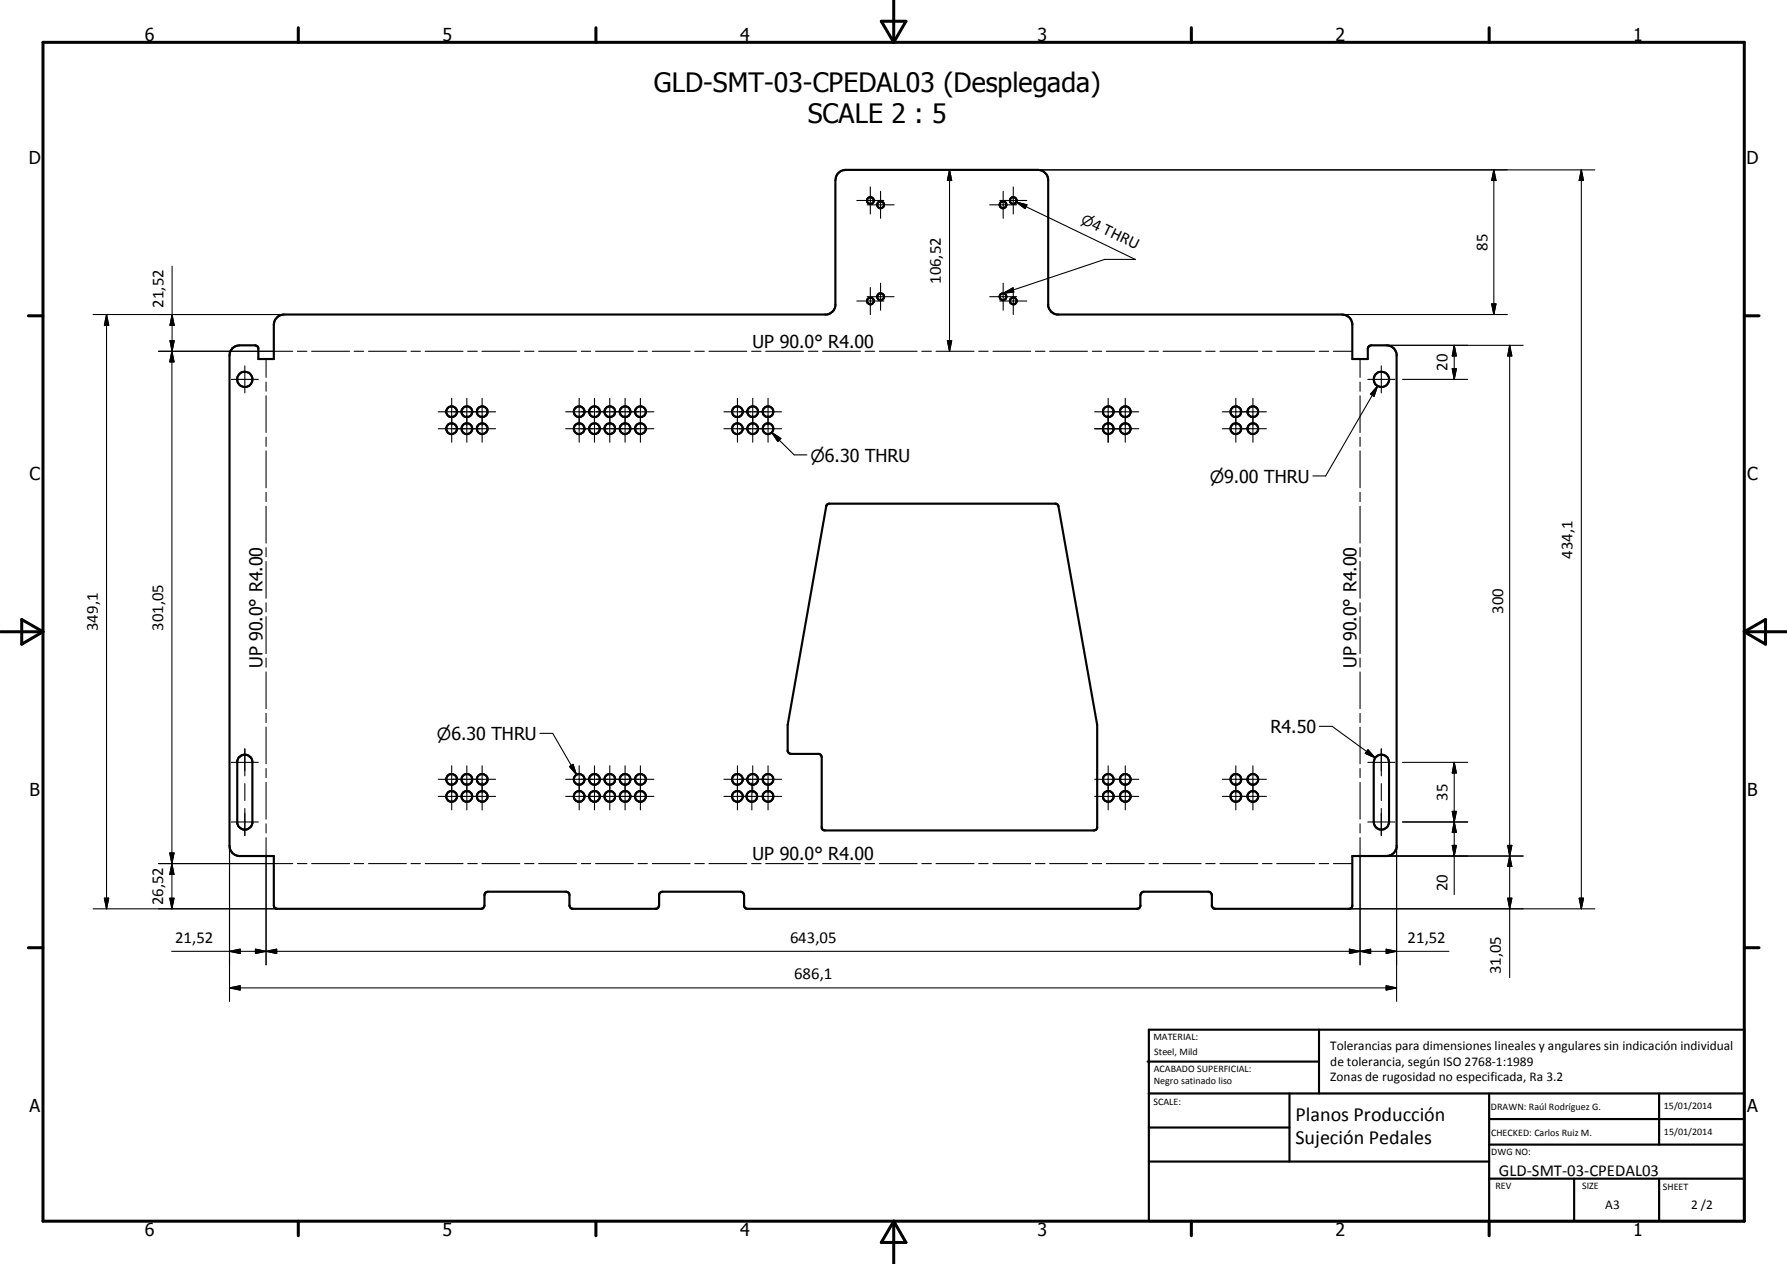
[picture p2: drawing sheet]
<svg xmlns="http://www.w3.org/2000/svg" width="420mm" height="297mm" viewBox="0 0 420 297" stroke-linecap="round" stroke-linejoin="round" font-family="sans-serif">
<g fill="none" stroke="#000" stroke-width=".51">
<path d="M54.6 81.8l1.4-.6h4.1l.6 .5v2.7h3.7v-8.1a2.46 2.46 0 0 1 2.3-2.4l128.1-.1a2.41 2.41 0 0 0 1.6-1.9v-29.6a2.46 2.46 0 0 1 2.4-2.4h45.2a2.46 2.46 0 0 1 2.5 2.4v29.6a2.41 2.41 0 0 0 2 2h67a2.44 2.44 0 0 1 2.5 2v8.5h3.6v-2.4l.4-.7 4-.1a2.35 2.35 0 0 1 2.4 2v115.9a2.45 2.45 0 0 1-2.4 2.1h-8v11.8l-.3 .4-.3 .1-31.7 .1-.4-.1-.4-.5v-2.6l-.3-.7-.5-.2-15.4 .1-.3 .2-.3 .6v2.6a.76 .76 0 0 1-.8 .6h-91.6l-.5-.2-.2-.4v-2.6l-.3-.6-.6-.3-18.6 .1-.5 .6-.2 2.9-.3 .4-.4 .1h-19.4l-.6-.2-.2-.4-.1-3-.7-.5-18.6 .1-.4 .2-.2 .6v2.6l-.2 .4-.6 .2h-47.9l-.6-.2-.2-.6v-11.6h-8.1a2.39 2.39 0 0 1-2.3-2.4v-115.2v-.8zM194.4 118.7l.4-.3h53.5l.4 .3 9.3 51.6v24.3a.76 .76 0 0 1-.8 .6h-63.2l-.6-.3-.2-.3v-16.9l-.6-.5h-6.6l-.6-.3-.2-.3v-6.3zM56.2 178a1.83 1.83 0 0 1 1.8-.6 1.83 1.83 0 0 1 1.3 1.5v14.6a1.8 1.8 0 0 1-1.7 1.5 1.8 1.8 0 0 1-1.8-1.5v-14.6zM323.4 178a1.81 1.81 0 0 1 2-.5 1.81 1.81 0 0 1 1.2 1.7v14a1.8 1.8 0 0 1-1.8 1.8 1.8 1.8 0 0 1-1.8-1.8v-14zM269.8 249.5h40.3M270.1 242h140v45h-140zM270.1 257h140M303.2 257v16M310.1 242v15M350.1 257v30M390.1 257v12M270.1 265h33.1"/>
<path d="M270.1 273h80M350.1 277h60M350.1 269h60M350.1 263h60M370.1 277v10M390.1 277v10"/>
<circle cx="204.6" cy="47.1" r=".81"/>
<circle cx="207.1" cy="48.1" r=".81"/>
<circle cx="235.8" cy="48.1" r=".81"/>
<circle cx="238.2" cy="47.1" r=".8"/>
<circle cx="204.6" cy="70.7" r=".81"/>
<circle cx="207.1" cy="69.7" r=".8"/>
<circle cx="235.8" cy="69.7" r=".8"/>
<circle cx="238.2" cy="70.8" r=".79"/>
<circle cx="57.6" cy="89.2" r="1.82"/>
<circle cx="106.2" cy="96.8" r="1.26"/>
<circle cx="109.8" cy="96.8" r="1.26"/>
<circle cx="113.4" cy="96.8" r="1.26"/>
<circle cx="136.2" cy="96.8" r="1.26"/>
<circle cx="139.8" cy="96.8" r="1.26"/>
<circle cx="143.4" cy="96.8" r="1.25"/>
<circle cx="147" cy="96.8" r="1.26"/>
<circle cx="150.6" cy="96.8" r="1.28"/>
<circle cx="173.4" cy="96.8" r="1.26"/>
<circle cx="177" cy="96.8" r="1.26"/>
<circle cx="180.6" cy="96.8" r="1.26"/>
<circle cx="260.6" cy="96.8" r="1.26"/>
<circle cx="264.6" cy="96.8" r="1.26"/>
<circle cx="290.6" cy="96.8" r="1.26"/>
<circle cx="294.6" cy="96.8" r="1.28"/>
<circle cx="324.8" cy="89.1" r="1.81"/>
<circle cx="106.2" cy="100.8" r="1.27"/>
<circle cx="109.8" cy="100.8" r="1.27"/>
<circle cx="113.4" cy="100.7" r="1.26"/>
<circle cx="136.2" cy="100.7" r="1.26"/>
<circle cx="139.8" cy="100.7" r="1.26"/>
<circle cx="143.4" cy="100.7" r="1.26"/>
<circle cx="147" cy="100.7" r="1.26"/>
<circle cx="150.6" cy="100.8" r="1.28"/>
<circle cx="173.4" cy="100.7" r="1.26"/>
<circle cx="177" cy="100.7" r="1.26"/>
<circle cx="180.6" cy="100.7" r="1.26"/>
<circle cx="260.6" cy="100.8" r="1.27"/>
<circle cx="264.6" cy="100.7" r="1.26"/>
<circle cx="290.6" cy="100.7" r="1.27"/>
<circle cx="294.6" cy="100.7" r="1.27"/>
<circle cx="106.2" cy="187.2" r="1.27"/>
<circle cx="106.2" cy="183.2" r="1.26"/>
<circle cx="109.8" cy="187.2" r="1.27"/>
<circle cx="109.8" cy="183.2" r="1.26"/>
<circle cx="113.4" cy="187.2" r="1.27"/>
<circle cx="113.4" cy="183.2" r="1.26"/>
<circle cx="136.2" cy="187.2" r="1.27"/>
<circle cx="136.2" cy="183.2" r="1.25"/>
<circle cx="139.8" cy="183.2" r="1.26"/>
<circle cx="139.8" cy="187.2" r="1.28"/>
<circle cx="143.4" cy="187.2" r="1.26"/>
<circle cx="143.4" cy="183.2" r="1.25"/>
<circle cx="147" cy="187.2" r="1.27"/>
<circle cx="147" cy="183.2" r="1.25"/>
<circle cx="150.6" cy="187.2" r="1.28"/>
<circle cx="150.6" cy="183.2" r="1.26"/>
<circle cx="173.4" cy="183.2" r="1.25"/>
<circle cx="173.4" cy="187.1" r="1.28"/>
<circle cx="176.8" cy="187.2" r="1.26"/>
<circle cx="177" cy="183.2" r="1.26"/>
<circle cx="180.6" cy="187.2" r="1.27"/>
<circle cx="180.6" cy="183.2" r="1.25"/>
<circle cx="260.6" cy="187.1" r="1.26"/>
<circle cx="260.6" cy="183.1" r="1.25"/>
<circle cx="264.6" cy="183.1" r="1.27"/>
<circle cx="264.6" cy="187.2" r="1.27"/>
<circle cx="290.6" cy="183.2" r="1.26"/>
<circle cx="290.6" cy="187.1" r="1.28"/>
<circle cx="294.6" cy="183.2" r="1.27"/>
<circle cx="294.6" cy="187.2" r="1.29"/>
</g>
<g fill="none" stroke="#000" stroke-width=".25">
<path d="M223.3 39.9l.5 2.5h-1.1zM223.3 39.9v42.6M244 39.9h131M351.2 39.9l.5 2.5h-1zM351.2 39.9v34M371.8 39.9l.5 2.5h-1zM371.8 39.9v173.7M201.5 47.1h6.3M203.9 48.1h6.3M204.6 43.9v6.4M207 45v6.3M232.7 48.1h6.3"/>
<path d="M235.1 47.1h6.3M235.9 45v6.3M238.2 43.9v6.4M239 47.5l2.5 .6-.5 .9zM239 47.5l28 13.5M21.9 73.9h44.8M25 73.9l.6 2.6h-1.1zM25 73.9v139.7M201.5 70.7h6.3M203.9 69.7h6.3M204.6 67.6v6.3M207 66.5v6.4"/>
<path d="M232.7 69.7h6.3M235.1 70.7h6.3M235.9 69l2.2-1.3 .3 .9zM235.9 66.5v6.4M238.2 68.2l-2.3 .7M238.2 67.9l-.1-.2-2.2 1.2M238.2 68.6l-2.3 .3M238.2 67.6v6.3M238.3 68.6h.1M238.3 68.5l.1 .1M266.9 61h-7.2l-21.4 7.1M315.5 73.9h38.9"/>
<path d="M350.7 71.4h1l-.5 2.5zM37.2 82.5h31.6M40.4 82.5l.5 2.5h-1zM40.4 82.5v120.4M54.4 89.2h6.3M57.6 86v6.3M62.6 84.4v4.3M62.6 89.8v2.1M62.6 93v8.6M69.9 82.5h2.3M73.3 82.5h8.9M83.3 82.5h2.2"/>
<path d="M86.6 82.5h8.9M96.6 82.5h2.2M100 82.5h8.9M103 96.8h13.5M106.2 93.6v10.3M109.8 93.6v10.3M110 82.5h2.2M113.3 82.5h8.9M113.4 93.6v10.3M123.3 82.5h2.2M126.6 82.5h8.9M133 96.8h20.7"/>
<path d="M136.2 93.6v10.3M136.7 82.5h2.2M139.8 93.6v10.3M140 82.5h8.9M143.4 93.6v10.3M147 93.6v10.3M150 82.5h2.2M150.6 93.6v10.3M153.4 82.5h8.9M163.4 82.5h2.2M166.7 82.5h8.9M170.2 96.8h13.6"/>
<path d="M173.4 93.6v10.3M176.7 82.5h2.2M177 93.6v10.3M180 82.5h8.9M180.6 93.6v10.3M190.1 82.5h2.2M193.4 82.5h8.9M203.4 82.5h2.2M206.7 82.5h8.9M216.7 82.5h2.3M220.1 82.5h8.9M222.7 80.1h1.1l-.5 2.4z"/>
<path d="M230.1 82.5h2.2M233.5 82.5h8.8M243.4 82.5h2.3M246.8 82.5h8.9M256.8 82.5h2.2M257.4 96.8h10.3M260.1 82.5h8.9M260.6 93.6v10.3M264.6 93.6v10.3M270.2 82.5h2.2M273.5 82.5h8.9M283.5 82.5h2.2"/>
<path d="M286.8 82.5h8.9M287.4 96.8h10.4M290.6 93.6v10.3M294.6 93.6v10.3M296.8 82.5h2.3M300.2 82.5h8.9M310.2 82.5h2.2M313.5 82.5h4.5M319.8 84.4v4.3M319.8 89.8v2.1M319.8 93v8.6M321.6 89.2h6.3"/>
<path d="M323.9 90.7l-.8 2.4-.9-.5zM323.9 90.7l-12.2 21.1h-3M324.8 86v6.3M326 81.2h32.1M329.8 89.2h15.3M341.4 86.7h1l-.5 2.5zM341.9 81.2l.5 2.5h-1zM341.9 81.2v8M355 81.2l.5 2.5h-1zM355 81.2v148.5M62.6 102.7v2.2M62.6 106v8.6"/>
<path d="M62.6 115.7v2.2M62.6 119v8.6M103 100.8h13.5M133 100.8h20.7M170.2 100.8h13.6M181.5 101.6l2.1 1.4-.7 .8zM181.5 101.6l5.2 5.3h3M257.4 100.8h10.3M287.4 100.8h10.4M319.8 102.7v2.2M319.8 106v8.6M319.8 115.7v2.2"/>
<path d="M319.8 119v8.6M62.6 128.7v2.2M62.6 132v8.6M319.8 128.7v2.2M319.8 132v8.6M62.6 141.6v2.2M62.6 144.9v8.7M62.6 154.6v2.2M62.6 157.9v8.6M319.8 141.6v2.2M319.8 144.9v8.7M319.8 154.6v2.2"/>
<path d="M319.8 157.9v8.6M54.4 179.2h6.3M57.6 176v6.3M62.6 167.6v2.2M62.6 170.9v8.6M106.2 180v10.3M109.8 180v10.3M113.4 180v10.3M126.9 172.3h3.1l5.5 9.7M136.2 180v10.3M139.8 180v10.3M143.4 180v10.3"/>
<path d="M147 180v10.3M150.6 180v10.3M173.4 180v10.3M177 180v6.3M180.6 180v10.3M260.6 180v10.3M264.6 180v10.3M290.6 180v10.3M294.6 180v10.3M310.2 170.7h3l10.1 7.4M319.8 167.6v2.2M319.8 170.9v8.6"/>
<path d="M321.6 179.2h6.3M321.6 176.2l1.7 1.9-2.3-1.1zM324.8 176v6.3M329.8 179.2h15.3M341.9 179.2l.5 2.5h-1zM341.9 179.2v31M54 198.8v36.5M54.4 193.2h6.3M57.6 184.1v4M57.6 190v6.3M62.6 180.6v2.2M62.6 183.9v8.6"/>
<path d="M62.6 193.6v2.1M62.6 196.8v29.9M103 183.1h13.5M103 187.2h13.5M133 183.1h20.7M133 187.2h20.7M133.9 180.1l.8-.5 .8 2.4zM170.2 183.1h13.6M170.2 187.2h13.6M176.8 184v6.3M257.4 183.1h10.3M257.4 187.2h10.3"/>
<path d="M287.4 183.1h10.4M287.4 187.2h10.4M319.8 180.6v2.2M319.8 183.9v8.6M319.8 193.6v2.1M319.8 196.8v29.9M321.6 193.2h6.3M324.8 184.1v4M324.8 190v6.3M328.4 198.8v36.5M329.8 193.2h15.3M341.4 198.7h1l-.5 2.5z"/>
<path d="M341.4 190.7h1l-.5 2.5zM341.9 193.2l.5 2.4h-1zM354.5 198.7h1l-.5 2.5zM21.9 213.6h43.3M24.5 211.1h1.1l-.6 2.5zM37.2 202.9h31.6M39.9 200.4h1l-.5 2.5zM69.9 202.9h2.3M73.3 202.9h8.9M83.3 202.9h2.2M86.6 202.9h8.9M96.6 202.9h2.2"/>
<path d="M100 202.9h8.9M110 202.9h2.2M113.3 202.9h8.9M123.3 202.9h2.2M126.6 202.9h8.9M136.7 202.9h2.2M140 202.9h8.9M150 202.9h2.2M153.4 202.9h8.9M163.4 202.9h2.2M166.7 202.9h8.9M176.7 202.9h2.2"/>
<path d="M180 202.9h8.9M190.1 202.9h2.2M193.4 202.9h8.9M203.4 202.9h2.2M206.7 202.9h8.9M216.7 202.9h2.3M220.1 202.9h8.9M230.1 202.9h2.2M233.5 202.9h8.8M243.4 202.9h2.3M246.8 202.9h8.9M256.8 202.9h2.2"/>
<path d="M260.1 202.9h8.9M270.2 202.9h2.2M273.5 202.9h8.9M283.5 202.9h2.2M286.8 202.9h8.9M296.8 202.9h2.3M300.2 202.9h8.9M310.2 202.9h2.2M313.5 202.9h4.5M317.1 213.6h57.9M326 201.2h32.1M354.5 211.1h1l-.5 2.5z"/>
<path d="M355 201.2l.5 2.4h-1zM371.3 211.1h1l-.5 2.5zM40.4 223.6h279.4M54 223.6l2.5-.5v1zM54 232.2l2.5-.6v1.1zM54 232.2h274.4M60.1 223.1l2.5 .5-2.5 .5zM60.1 223.1l5 1v-1l-5 1zM62.6 223.6l2.5-.5v1zM317.3 223.1l2.5 .5-2.5 .5zM325.9 231.6l2.5 .6-2.5 .5z"/>
</g>
<g fill="none" stroke="#000" stroke-width=".71">
<path d="M10.1 9.9h400v277.1h-400zM70.1 6.5v3.4M140.1 6.5v3.4M207.2 5h5.8l-2.9 4.9zM210.1 0v9.9M280.1 6.5v3.4M350.1 6.5v3.4M6.7 74.2h3.4M410.1 74.2h3.5M.1 148.5h10M5.1 145.6l5 2.9-5 2.9zM410.1 148.5h10"/>
<path d="M410.1 148.5l5-2.9v5.8zM6.7 222.7h3.4M410.1 222.7h3.5M70.1 287v3.4M140.1 287v3.4M210.1 287v10M210.1 287l2.9 5h-5.8zM280.1 287v3.4M350.1 287v3.4"/>
</g>
<g fill="#000">
<path d="M223.3 39.9l.5 2.5h-1.1zM239 47.5l2.5 .6-.5 .9zM351.2 39.9l.5 2.5h-1zM371.8 39.9l.5 2.5h-1zM25 73.9l.6 2.6h-1.1zM40.5 73.9l.5 2.6h-1zM235.9 69l2.2-1.3 .3 .9zM350.7 71.4h1l-.5 2.5zM40 80.1h1l-.5 2.4zM40.4 82.5l.5 2.5h-1zM222.7 80.1h1.1l-.5 2.4zM323.9 90.7l-.8 2.4-.9-.5z"/>
<path d="M341.4 86.7h1l-.5 2.5zM341.9 81.2l.5 2.5h-1zM355 81.2l.5 2.5h-1zM181.5 101.6l2.1 1.4-.7 .8zM321.6 176.2l1.7 1.9-2.3-1.1zM133.9 180.1l.8-.5 .8 2.4zM341.4 198.7h1l-.5 2.5zM341.4 190.7h1l-.5 2.5zM341.9 193.2l.5 2.4h-1zM341.9 179.2l.5 2.5h-1zM354.5 198.7h1l-.5 2.5zM24.5 211.1h1.1l-.6 2.5z"/>
<path d="M39.9 200.4h1l-.5 2.5zM39.9 211.1h1l-.5 2.5zM40.4 202.9l.5 2.6h-1zM354.5 211.1h1l-.5 2.5zM355 201.2l.5 2.4h-1zM371.3 211.1h1l-.5 2.5zM54 223.6l2.5-.5v1zM54 232.2l2.5-.6v1.1zM60.1 223.1l2.5 .5-2.5 .5zM62.6 223.6l2.5-.5v1zM317.3 223.1l2.5 .5-2.5 .5zM319.8 223.6l2.5-.5v1z"/>
<path d="M325.9 231.6l2.5 .6-2.5 .5zM325.9 223.1l2.5 .5-2.5 .5z"/>
</g>
<g fill="none" stroke="#000" stroke-width=".24">
<path d="M37.3 73.9h29.4M40.5 73.9l.5 2.6h-1zM40.5 62.5v20M37.3 82.5h27.1M40 80.1h1l-.5 2.4zM328.4 198.8v27.9M37.2 202.9h27.2M37.2 213.6h28M39.9 211.1h1l-.5 2.5zM40.4 202.9l.5 2.6h-1zM40.4 202.9v10.7M319.8 201.2v25.5"/>
<path d="M319.8 223.6l2.5-.5v1zM319.8 223.6h20.9M325.9 223.1l2.5 .5-2.5 .5z"/>
</g>
<g font-size="6.3">
<text x="153.7" y="21.5">GLD-SMT-03-CPEDAL03 (Desplegada)</text>
<text x="189.9" y="29">SCALE 2 : 5</text>
</g>
<g font-size="4.7">
<text x="304.6" y="263.5">Planos Producción</text>
<text x="304.6" y="268.9">Sujeción Pedales</text>
</g>
<g font-size="4.2">
<text x="34" y="9.6">6</text>
<text x="104" y="9.6">5</text>
<text x="174" y="9.6">4</text>
<text x="244" y="9.6">3</text>
<text x="314" y="9.6">2</text>
<text x="384" y="9.6">1</text>
<text x="6.8" y="38.7">D</text>
<text x="410.6" y="38.7">D</text>
<text x="176.9" y="81.7">UP 90.0° R4.00</text>
<text x="7" y="112.9">C</text>
<text x="410.8" y="112.9">C</text>
<text x="61.7" y="157" transform="rotate(-90 61.7 157)">UP 90.0° R4.00</text>
<text x="318.9" y="157" transform="rotate(-90 318.9 157)">UP 90.0° R4.00</text>
<text x="298.7" y="172.2">R4.50</text>
<text x="7" y="187.1">B</text>
<text x="410.8" y="187.1">B</text>
<text x="176.9" y="202.1">UP 90.0° R4.00</text>
<text x="7" y="261.4">A</text>
<text x="410.8" y="261.4">A</text>
<text x="34" y="290.4">6</text>
<text x="104" y="290.4">5</text>
<text x="174" y="290.4">4</text>
<text x="244" y="290.4">3</text>
<text x="314" y="290.4">2</text>
<text x="384" y="290.4">1</text>
</g>
<g font-size="4">
<text x="190.6" y="108.5">n6.30 THRU</text>
<text x="284.4" y="113.4">n9.00 THRU</text>
<text x="102.7" y="173.9">n6.30 THRU</text>
</g>
<g font-size="3.9">
<text x="256.5" y="53.6" transform="rotate(26 256.5 53.6)">4 THRU</text>
<text x="349.7" y="59" transform="rotate(-90 349.7 59)">85</text>
<text x="221.2" y="66.8" transform="rotate(-90 221.2 66.8)">106,52</text>
<text x="38.4" y="72.3" transform="rotate(-90 38.4 72.3)">21,52</text>
<text x="340.3" y="87.2" transform="rotate(-90 340.3 87.2)">20</text>
<text x="369.7" y="131.3" transform="rotate(-90 369.7 131.3)">434,1</text>
<text x="23" y="148.3" transform="rotate(-90 23 148.3)">349,1</text>
<text x="38.4" y="148.3" transform="rotate(-90 38.4 148.3)">301,05</text>
<text x="353.4" y="144.2" transform="rotate(-90 353.4 144.2)">300</text>
<text x="340.3" y="188.1" transform="rotate(-90 340.3 188.1)">35</text>
<text x="340.3" y="209.5" transform="rotate(-90 340.3 209.5)">20</text>
<text x="38.4" y="212.8" transform="rotate(-90 38.4 212.8)">26,52</text>
<text x="41.2" y="221.5">21,52</text>
<text x="185.7" y="221.5">643,05</text>
<text x="331" y="221.5">21,52</text>
<text x="186.7" y="230.1">686,1</text>
<text x="352.9" y="229" transform="rotate(-90 352.9 229)">31,05</text>
<text x="352.4" y="276.3">GLD-SMT-03-CPEDAL03</text>
</g>
<text font-size="3.3" x="254" y="52.4" transform="rotate(26 254 52.4)">n</text>
<g font-size="3.1">
<text x="312.7" y="246.8">Tolerancias para dimensiones lineales y angulares sin indicación individual</text>
<text x="312.7" y="250.4">de tolerancia, según ISO 2768-1:1989</text>
<text x="312.7" y="254">Zonas de rugosidad no especificada, Ra 3.2</text>
<text x="377.4" y="284.1">A3</text>
<text x="397.6" y="284.2">2 /2</text>
</g>
<g font-size="2.4">
<text x="271.2" y="244.4">MATERIAL:</text>
<text x="271.3" y="252">ACABADO SUPERFICIAL:</text>
<text x="271.4" y="247.9">Steel, Mild</text>
<text x="271.3" y="254.6">Negro satinado liso</text>
<text x="271.2" y="259.7">SCALE:</text>
<text x="350.6" y="260.8">DRAWN: Raúl Rodríguez G.</text>
<text x="391.2" y="260.6">15/01/2014</text>
<text x="350.6" y="267">CHECKED: Carlos Ruiz M.</text>
<text x="391.2" y="266.7">15/01/2014</text>
<text x="350.6" y="271.4">DWG NO:</text>
<text x="351.6" y="279.3">REV</text>
<text x="372" y="279.4">SIZE</text>
<text x="391" y="279.6">SHEET</text>
</g>
</svg>
